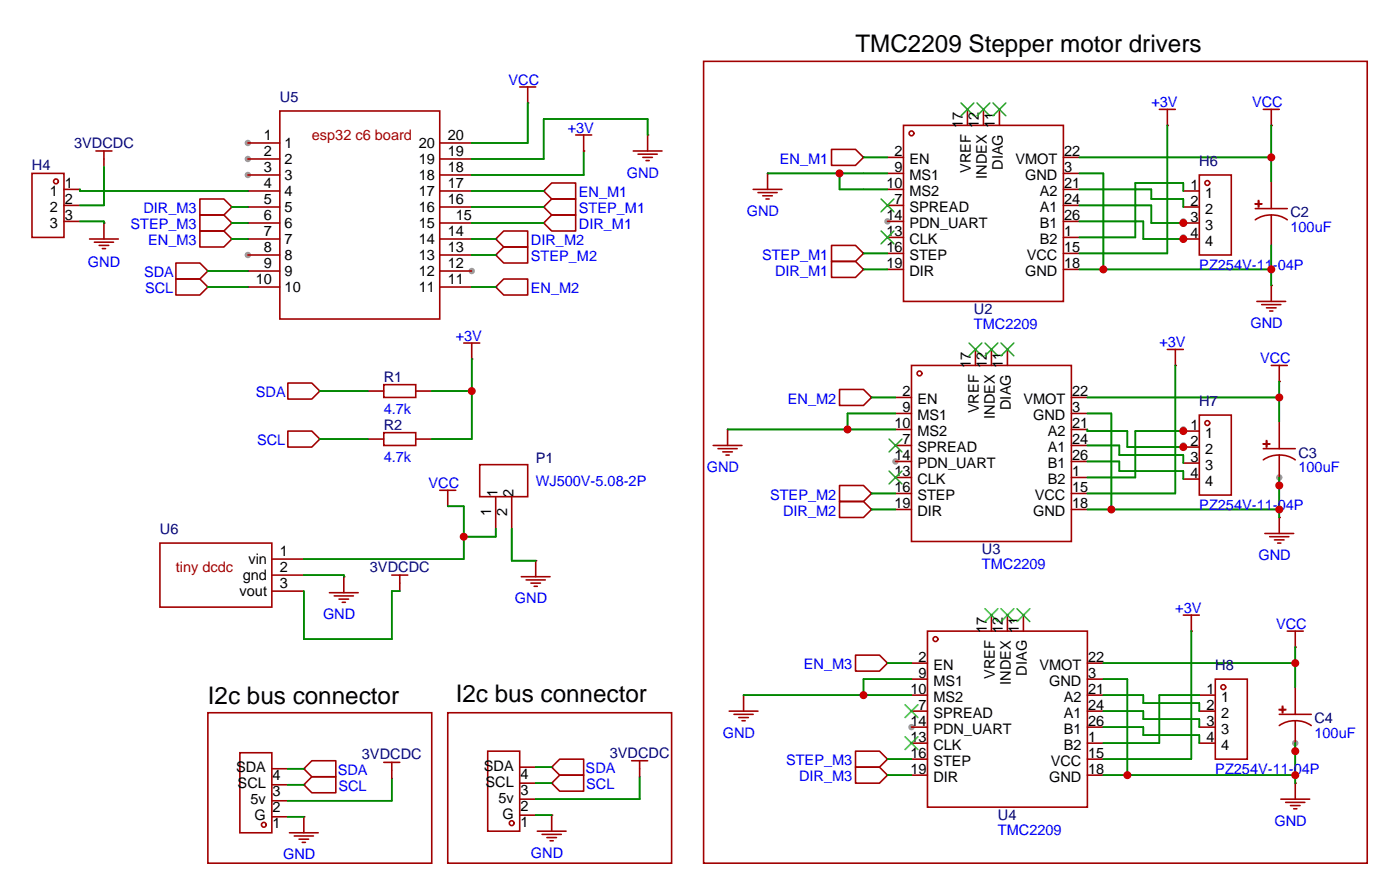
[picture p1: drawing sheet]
<svg xmlns="http://www.w3.org/2000/svg" width="222mm" height="142mm" viewBox="0 0 222 142" stroke-linecap="round" stroke-linejoin="round" font-family="sans-serif">
<g fill="#999">
<circle cx="141" cy="35.1" r=".51"/>
<circle cx="142.2" cy="73.2" r=".51"/>
<circle cx="144.8" cy="115.4" r=".51"/>
<circle cx="39.4" cy="22.7" r=".51"/>
<circle cx="39.4" cy="25.2" r=".51"/>
<circle cx="39.4" cy="27.8" r=".51"/>
<circle cx="39.4" cy="40.5" r=".51"/>
<circle cx="74.9" cy="43" r=".51"/>
<circle cx="203.2" cy="75.8" r=".51"/>
<circle cx="205.7" cy="117.9" r=".51"/>
<circle cx="188" cy="35.1" r=".51"/>
<circle cx="188" cy="37.7" r=".51"/>
<circle cx="188" cy="70.7" r=".51"/>
<circle cx="188" cy="68.2" r=".51"/>
</g>
<g fill="none" stroke="#a10000" stroke-width=".25">
<path d="M44.4 17.6h25.4v33h-25.4zM82.5 13.8h2.6M83.8 16.3h.1M83.8 13.8v2.5M111.8 9.7h105.4v127.3h-105.4zM143.5 19.9h25.4v27.9h-25.4zM153.7 17.4v2.5M156.2 17.4v2.5M158.7 17.4v2.5M184.1 17.4h2.6M185.4 19.9h.1M185.4 17.4v2.5"/>
<path d="M200.7 17.4h2.5M201.9 19.9h.1M201.9 17.4v2.5M5.1 27.5h5.1v10.2h-5.1zM10.2 30.1h2.5M10.2 32.6h2.5M10.2 35.1h2.5M14.2 37.9h4.6M15 38.4h3M15.2 24h2.6M15.7 38.9h1.6M16.3 39.5h.5"/>
<path d="M16.5 35.4h.1M16.5 24v2.5M16.5 35.4v2.5M31.7 36.7h3.9l1.2 1.2-1.2 1.3h-3.9zM31.7 31.6h3.9l1.2 1.3-1.2 1.2h-3.9zM31.7 34.1h3.9l1.2 1.3-1.2 1.3h-3.9zM36.8 37.9h.1M36.8 32.9h.1M36.8 35.4h.1M39.4 22.7h5M39.4 25.2h5M39.4 27.8h5"/>
<path d="M39.4 30.3h5M39.4 32.9h5M39.4 35.4h5M39.4 37.9h5M69.8 22.7h5.1M69.8 25.2h5.1M69.8 27.8h5.1M69.8 30.3h5.1M69.8 32.9h5.1M69.8 35.4h5.1M69.8 37.9h5.1M78.7 37.9h.1"/>
<path d="M80 36.7h3.8v2.5h-3.8l-1.3-1.3zM80 39.2h3.8v2.5h-3.8l-1.3-1.2zM86.4 30.3h.1M86.4 32.9h.1M86.4 35.4l1.2-1.3h3.8v2.6h-3.8zM86.4 35.4h.1M87.6 29h3.8v2.6h-3.8l-1.2-1.3zM87.6 31.6h3.8v2.5h-3.8l-1.2-1.2zM91.4 21.4h2.6M92.7 24h.1M92.7 21.4v2.6M100.6 24h4.6"/>
<path d="M101.3 24.5h3.1M102.1 25h1.5M102.6 25.5h.5M102.9 21.4h.1M102.9 21.4v2.6M119.6 30.1h4.6M120.4 30.6h3M121.2 31.1h1.5M121.7 31.6h.5M121.9 27.5h.1M121.9 27.5v2.6M132.1 38.9h3.8l1.3 1.3-1.3 1.3h-3.8z"/>
<path d="M132.1 23.7h3.8l1.3 1.3-1.3 1.2h-3.8zM137.2 25h.1M141 25h2.5M141 27.5h2.5M141 30.1h2.5M141 37.7h2.5M141 32.6h2.5M141 35.1h2.5M168.9 25h2.5M168.9 27.5h2.5M168.9 30.1h2.5M168.9 37.7h2.5"/>
<path d="M168.9 32.6h2.5M168.9 35.1h2.5M188 30.3h2.5M188 32.9h2.5M188 35.4h2.5M188 37.9h2.5M190.5 27.8h5.1v12.7h-5.1zM199.4 32.3l1 .1zM199.4 33.1h5.1M199.9 31.8v1.1zM201.9 34.1a4.1 4.1 0 0 1 2.6 .8M201.9 34.1a4.1 4.1 0 0 0-2.5 .8"/>
<path d="M201.9 28.8v4.3M201.9 34.1v4.8M27.9 44.3h3.8l1.3 1.3-1.3 1.2h-3.8zM27.9 41.7h3.8l1.3 1.3-1.3 1.3h-3.8zM33 45.6h.1M33 43h.1M39.4 40.5h5M39.4 43h5M39.4 45.6h5M69.8 40.5h5.1M69.8 43h5.1M69.8 45.6h5.1"/>
<path d="M73.7 54.4h2.5M74.9 57h.1M74.9 54.4v2.6M78.7 45.6h.1M78.7 40.5h.1M80 44.3h3.8v2.5h-3.8l-1.3-1.2zM132.1 41.5h3.8l1.3 1.3-1.3 1.2h-3.8zM137.2 40.2h.1M137.2 42.8h.1M141 40.2h2.5M141 42.8h2.5M144.8 58h25.4v27.9h-25.4z"/>
<path d="M154.9 55.5v2.5M157.5 55.5v2.5M160 55.5v2.5M168.9 40.2h2.5M168.9 42.8h2.5M185.4 55.5h2.6M186.7 58h.1M186.7 55.5v2.5M199.6 47.8h4.6M200.4 48.3h3.1M201.2 48.9h1.5M201.7 49.4h.5"/>
<path d="M201.9 45.3h.1M201.9 45.3v2.5M201.9 58h2.6M203.2 58v2.5M45.7 68.4h3.8l1.3 1.3-1.3 1.3h-3.8zM45.7 60.8h3.8l1.3 1.3-1.3 1.2h-3.8zM50.8 69.7h.1M50.8 62.1h.1M58.4 62.1h2.6M58.4 69.7h2.6M61 61h5v2.1h-5zM61 68.7h5v2h-5z"/>
<path d="M66 62.1h2.6M66 69.7h2.6M69.8 77.8h2.6M71.1 77.8v2.5M76.2 73.7h7.6v5.1h-7.6zM78.7 78.8v5.1M81.3 78.8v5.1M113.3 70.7h4.6M114 71.2h3.1M114.8 71.7h1.5M115.3 72.2h.5M115.6 68.2h.1"/>
<path d="M115.6 68.2v2.5M133.3 61.8h3.9l1.2 1.3-1.2 1.2h-3.9zM133.3 79.6h3.9l1.2 1.3-1.2 1.2h-3.9zM133.3 77h3.9l1.2 1.3-1.2 1.3h-3.9zM138.4 63.1h.1M138.4 78.3h.1M142.2 63.1h2.6M142.2 65.6h2.6M142.2 68.2h2.6M142.2 75.8h2.6M142.2 70.7h2.6M142.2 78.3h2.6"/>
<path d="M142.2 73.2h2.6M170.2 63.1h2.5M170.2 65.6h2.5M170.2 68.2h2.5M170.2 75.8h2.5M170.2 70.7h2.5M170.2 78.3h2.5M170.2 73.2h2.5M188 68.4h2.5M188 71h2.5M188 73.5h2.5M188 76h2.5"/>
<path d="M190.5 65.9h5.1v12.7h-5.1zM200.7 70.4l1 .1zM200.7 71.2h5M201.2 69.9v1.1zM203.2 60.5h.1M203.2 72.2a4.1 4.1 0 0 1 2.5 .8M203.2 72.2a4.1 4.1 0 0 0-2.5 .8M203.2 66.9v4.3M203.2 72.2v4.8M25.4 86.2h17.8v10.2h-17.8zM43.2 93.8h5.1M43.2 91.3h5.1"/>
<path d="M43.2 88.7h5.1M52.3 94.1h4.6M53.1 94.6h3M53.8 95.1h1.6M54.4 95.6h.5M54.6 91.5h.1M54.6 91.5v2.6M62.2 91.3h2.6M63.5 91.3v2.5M71.1 80.3h.1M82.8 91.5h4.6M83.6 92h3"/>
<path d="M84.3 92.5h1.6M84.8 93h.5M85.1 89h.1M85.1 89v2.5M138.4 80.9h.1M142.2 80.9h2.6M157.5 97.6v2.6M160 97.6v2.6M162.6 97.6v2.6M170.2 80.9h2.5M188 97.6h2.5M189.2 97.6v2.6"/>
<path d="M200.9 84.7h4.6M201.7 85.2h3M202.4 85.7h1.6M202.9 86.2h.6M203.2 82.1h.1M203.2 82.1v2.6M33 113.1h35.6v23.9h-35.6zM38.1 119.5h5.1v12.7h-5.1zM71.1 113.1h35.6v23.9h-35.6zM77.5 119.2h5v12.7h-5zM115.8 112.9h4.6M116.6 113.4h3"/>
<path d="M117.3 113.9h1.6M117.9 114.4h.5M118.1 110.3h.1M118.1 110.3v2.6M135.9 104h3.8l1.3 1.2-1.3 1.3h-3.8zM135.9 119.2h3.8l1.3 1.3-1.3 1.3h-3.8zM141 105.2h.1M144.8 105.2h2.5M144.8 107.8h2.5M144.8 110.3h2.5M144.8 117.9h2.5M144.8 112.9h2.5"/>
<path d="M144.8 115.4h2.5M147.3 100.2h25.4v27.9h-25.4zM172.7 105.2h2.6M172.7 107.8h2.6M172.7 110.3h2.6M172.7 117.9h2.6M172.7 112.9h2.6M172.7 115.4h2.6M189.2 100.2h.1M190.5 110.3h2.5M190.5 117.9h2.5M190.5 112.9h2.5"/>
<path d="M190.5 115.4h2.5M193 107.8h5.1v12.7h-5.1zM203.2 112.6h1zM203.2 113.4h5.1M203.7 112.1v1zM204.5 100.2h2.5M205.7 102.7h.1M205.7 114.4a4.1 4.1 0 0 1 2.6 .7M205.7 114.4a4.1 4.1 0 0 0-2.5 .7M205.7 100.2v2.5M205.7 109.1v4.3M205.7 114.4v4.8"/>
<path d="M43.2 129.6h2.5M43.2 127.1h2.5M43.2 124.5h2.5M43.2 122h2.5M46 132.2h4.5M46.7 132.7h3.1M47.5 133.2h1.5M48 133.7h.5M48.3 129.6h.1M48.3 124.5h.1M48.3 122h.1M48.3 129.6v2.6"/>
<path d="M49.5 123.3h3.8v2.5h-3.8l-1.2-1.3zM49.5 120.7h3.8v2.6h-3.8l-1.2-1.3zM61 121h2.5M62.2 121v2.5M82.5 129.4h2.6M82.5 126.8h2.6M82.5 124.3h2.6M82.5 121.8h2.6M85.3 131.9h4.6M86.1 132.4h3.1M86.9 132.9h1.5M87.4 133.4h.5"/>
<path d="M87.6 129.4h.1M87.6 124.3l1.3-1.3h3.8v2.6h-3.8zM87.6 124.3h.1M87.6 121.8l1.3-1.3h3.8v2.5h-3.8zM87.6 121.8h.1M87.6 129.4v2.5M100.3 120.7h2.6M101.6 120.7v2.6M135.9 121.8h3.8l1.3 1.2-1.3 1.3h-3.8zM141 123h.1M141 120.5h.1M144.8 120.5h2.5"/>
<path d="M144.8 123h2.5M172.7 120.5h2.6M172.7 123h2.6M203.5 126.8h4.5M204.2 127.3h3.1M205 127.8h1.5M205.5 128.4h.5M205.7 124.3h.1M205.7 124.3v2.5"/>
<circle cx="8.9" cy="28.8" r=".38"/>
<circle cx="144.8" cy="21.2" r=".38"/>
<circle cx="191.8" cy="29" r=".38"/>
<circle cx="146" cy="59.3" r=".38"/>
<circle cx="191.8" cy="67.1" r=".38"/>
<circle cx="148.6" cy="101.4" r=".38"/>
<circle cx="194.3" cy="109.1" r=".38"/>
<circle cx="41.9" cy="130.9" r=".38"/>
<circle cx="81.3" cy="130.6" r=".38"/>
</g>
<g fill="none" stroke="#3c3" stroke-width=".25">
<path d="M152.7 16.3l2 2.1M154.7 16.3l-2 2.1M155.2 16.3l2 2.1M157.2 16.3l-2 2.1M157.7 16.3l2.1 2.1M159.8 16.3l-2.1 2.1M140 36.7l2 2M140 31.6l2 2M142 36.7l-2 2M142 31.6l-2 2M153.9 54.4l2.1 2.1M156 54.4l-2.1 2.1"/>
<path d="M156.5 54.4l2 2.1M158.5 54.4l-2 2.1M159 54.4l2 2.1M161 54.4l-2 2.1M141.2 74.8l2.1 2M141.2 69.7l2.1 2M143.3 74.8l-2.1 2M143.3 69.7l-2.1 2M156.5 96.6l2 2M158.5 96.6l-2 2M159 96.6l2 2M161 96.6l-2 2"/>
<path d="M161.5 96.6l2.1 2M163.6 96.6l-2.1 2M143.8 116.9l2 2.1M143.8 111.8l2 2.1M145.8 116.9l-2 2.1M145.8 111.8l-2 2.1"/>
</g>
<g fill="none" stroke="#008700" stroke-width=".25">
<path d="M83.8 16.3v6.4h-8.9M185.4 19.9v20.3h-14M201.9 19.9v8.9M12.7 30.1v.2h26.7M12.7 35.1h3.8v.3M16.5 26.5v6.1h-3.8M36.8 35.4h2.6M36.8 37.9h2.6M36.8 32.9h2.6M74.9 30.3h11.5M74.9 35.4h11.5M74.9 37.9h3.8"/>
<path d="M74.9 32.9h11.5M92.7 24v3.8h-17.8M102.9 21.4v-2.5h-16.5v6.3h-11.5M121.9 27.5h19.1M133.3 27.5v2.6h7.7M137.2 25h3.8M171.4 27.5h3.9v15.3M171.4 25h30.5M171.4 30.1h11.5v1.5h5.1v1.3M171.4 35.1h10.2v2.8h6.4v-.2M171.4 32.6h11.5v2.8h5.1v-.3M188 30.3v-1.3h-7.7v8.7h-8.9"/>
<path d="M201.9 38.9v6.4M33 43h6.4M33 45.6h6.4M74.9 45.6h3.8M74.9 57v12.7h-6.3M74.9 40.5h3.8M137.2 40.2h3.8M137.2 42.8h3.8M171.4 42.8h30.5M186.7 58v20.3h-14M50.8 62.1h7.6M50.8 69.7h7.6"/>
<path d="M68.6 62.1h6.3M115.6 68.2h26.6M138.4 63.1h3.8M138.4 78.3h3.8M142.2 65.6h-7.6v2.6M172.7 63.1h30.5M172.7 65.6h3.8v15.3M172.7 68.2v.2h6.4v2.6h8.9v-.3M172.7 70.7h5.1v1.5h10.2v1.3M172.7 73.2h5.1v1.6h10.2v1.2M188 68.2v.2h-7.7v7.4h-7.6M203.2 60.5v6.4"/>
<path d="M203.2 75.8v6.3M48.3 91.3h6.3v.2M48.3 93.8v7.6h13.9v-7.6h1.3M71.1 80.3h2.6v8.4h-25.4M78.7 83.9v1.3h-5M81.3 83.9v5.1h3.8M138.4 80.9h3.8M172.7 80.9h30.5M118.1 110.3h26.7M141 105.2h3.8M144.8 107.8h-7.6v2.5M175.3 105.2h30.4"/>
<path d="M175.3 107.8h3.8v15.2M175.3 110.3h6.3v1.3h8.9v1.3M175.3 112.9h6.3v1.2h8.9v1.3M175.3 115.4h6.3v1.3h8.9v1.2M189.2 100.2v20.3h-13.9M190.5 110.3h-6.4v7.6h-8.8M205.7 102.7v6.4M205.7 117.9v6.4M45.7 129.6h2.6M45.7 122h2.6M45.7 124.5h2.6M62.2 123.5v3.6h-16.5"/>
<path d="M85.1 129.4h2.5M85.1 121.8h2.5M85.1 124.3h2.5M101.6 123.3v3.5h-16.5M141 123h3.8M141 120.5h3.8M175.3 123h30.4"/>
</g>
<g fill="#c00">
<circle cx="175.3" cy="42.8" r=".63"/>
<circle cx="201.9" cy="42.8" r=".63"/>
<circle cx="201.9" cy="25" r=".63"/>
<circle cx="203.2" cy="77" r=".63"/>
<circle cx="203.2" cy="80.9" r=".63"/>
<circle cx="176.5" cy="80.9" r=".63"/>
<circle cx="203.2" cy="63.1" r=".63"/>
<circle cx="133.4" cy="27.5" r=".63"/>
<circle cx="134.6" cy="68.2" r=".63"/>
<circle cx="205.7" cy="119.2" r=".63"/>
<circle cx="205.7" cy="123" r=".63"/>
<circle cx="179.1" cy="123" r=".63"/>
<circle cx="205.7" cy="105.2" r=".63"/>
<circle cx="137.2" cy="110.3" r=".63"/>
<circle cx="73.7" cy="85.2" r=".63"/>
<circle cx="188" cy="35.4" r=".63"/>
<circle cx="188" cy="37.9" r=".63"/>
<circle cx="188" cy="71" r=".63"/>
<circle cx="188" cy="68.4" r=".63"/>
<circle cx="74.9" cy="62.1" r=".63"/>
</g>
<g font-size="3.8">
<text x="135.9" y="8.3">TMC2209 Stepper motor drivers</text>
<text x="33" y="111.7">I2c bus connector</text>
<text x="72.4" y="111.4">I2c bus connector</text>
</g>
<g font-size="2.3" fill="#000080">
<text x="44.4" y="16.1">U5</text>
<text x="11.8" y="23.5">3VDCDC</text>
<text x="5.1" y="27.1">H4</text>
<text x="190.5" y="26.3">H6</text>
<text x="205" y="34.5">C2</text>
<text x="154.7" y="49.9">U2</text>
<text x="61" y="60.6">R1</text>
<text x="190.5" y="64.4">H7</text>
<text x="61" y="68.2">R2</text>
<text x="85.1" y="73.5">P1</text>
<text x="206.2" y="72.6">C3</text>
<text x="25.4" y="84.7">U6</text>
<text x="156" y="88">U3</text>
<text x="58.8" y="90.8">3VDCDC</text>
<text x="193" y="106.3">H8</text>
<text x="208.8" y="114.8">C4</text>
<text x="57.5" y="120.5">3VDCDC</text>
<text x="96.9" y="120.3">3VDCDC</text>
<text x="158.5" y="130.2">U4</text>
</g>
<g font-size="2.3" fill="#00f">
<text x="80.8" y="13.5">VCC</text>
<text x="182.9" y="17">+3V</text>
<text x="198.9" y="17">VCC</text>
<text x="90.2" y="21.1">+3V</text>
<text x="99.6" y="28.2">GND</text>
<text x="123.9" y="26">EN_M1</text>
<text x="22.8" y="33.8">DIR_M3</text>
<text x="91.9" y="31.3">EN_M1</text>
<text x="91.9" y="33.8">STEP_M1</text>
<text x="118.6" y="34.3">GND</text>
<text x="20.7" y="36.4">STEP_M3</text>
<text x="23.5" y="38.9">EN_M3</text>
<text x="84.3" y="38.9">DIR_M2</text>
<text x="84.3" y="41.4">STEP_M2</text>
<text x="91.9" y="36.4">DIR_M1</text>
<text x="121" y="41.2">STEP_M1</text>
<text x="205" y="36.8">100uF</text>
<text x="14" y="42.3">GND</text>
<text x="22.9" y="44">SDA</text>
<text x="23" y="46.5">SCL</text>
<text x="84.3" y="46.5">EN_M2</text>
<text x="123.1" y="43.7">DIR_M1</text>
<text x="190.5" y="42.8">PZ254V-11-04P</text>
<text x="154.7" y="52.2">TMC2209</text>
<text x="198.6" y="52.1">GND</text>
<text x="72.4" y="54.1">+3V</text>
<text x="184.1" y="55.1">+3V</text>
<text x="200.2" y="57.7">VCC</text>
<text x="40.7" y="63">SDA</text>
<text x="61" y="65.7">4.7k</text>
<text x="125.1" y="64">EN_M2</text>
<text x="40.8" y="70.7">SCL</text>
<text x="61" y="73.3">4.7k</text>
<text x="68.1" y="77.5">VCC</text>
<text x="85.1" y="77.1">WJ500V-5.08-2P</text>
<text x="112.3" y="74.9">GND</text>
<text x="206.2" y="74.9">100uF</text>
<text x="122.3" y="79.3">STEP_M2</text>
<text x="124.4" y="81.8">DIR_M2</text>
<text x="190.5" y="80.9">PZ254V-11-04P</text>
<text x="199.9" y="88.9">GND</text>
<text x="81.8" y="95.8">GND</text>
<text x="156" y="90.3">TMC2209</text>
<text x="51.3" y="98.3">GND</text>
<text x="186.7" y="97.3">+3V</text>
<text x="202.7" y="99.8">VCC</text>
<text x="127.7" y="106.2">EN_M3</text>
<text x="114.8" y="117.1">GND</text>
<text x="208.8" y="117.1">100uF</text>
<text x="53.7" y="123">SDA</text>
<text x="53.7" y="125.5">SCL</text>
<text x="93" y="122.7">SDA</text>
<text x="93.1" y="125.3">SCL</text>
<text x="124.9" y="121.5">STEP_M3</text>
<text x="126.9" y="124">DIR_M3</text>
<text x="193" y="122.8">PZ254V-11-04P</text>
<text x="202.4" y="131.1">GND</text>
<text x="45" y="136.4">GND</text>
<text x="84.3" y="136.1">GND</text>
<text x="158.5" y="132.5">TMC2209</text>
</g>
<g font-size="2.3">
<text x="41.9" y="22.2">1</text>
<text x="45.2" y="23.5">1</text>
<text x="66.5" y="23.5">20</text>
<text x="71.1" y="22.2">20</text>
<text x="153" y="20.3" transform="rotate(-90 153 20.3)">17</text>
<text x="155.5" y="20.3" transform="rotate(-90 155.5 20.3)">12</text>
<text x="158" y="20.3" transform="rotate(-90 158 20.3)">11</text>
<text x="10.3" y="29.8">1</text>
<text x="41.9" y="24.8">2</text>
<text x="41.9" y="27.3">3</text>
<text x="41.9" y="29.8">4</text>
<text x="45.2" y="26">2</text>
<text x="45.2" y="28.6">3</text>
<text x="66.5" y="28.6">18</text>
<text x="66.5" y="26">19</text>
<text x="71.1" y="29.8">17</text>
<text x="71.1" y="27.3">18</text>
<text x="71.1" y="24.8">19</text>
<text x="140.8" y="29.8">10</text>
<text x="142.1" y="24.7">2</text>
<text x="142.1" y="27.3">9</text>
<text x="144.4" y="26">EN</text>
<text x="144.4" y="28.6">MS1</text>
<text x="154.2" y="27.5" transform="rotate(-90 154.2 27.5)">VREF</text>
<text x="156.8" y="28.4" transform="rotate(-90 156.8 28.4)">INDEX</text>
<text x="159.3" y="27" transform="rotate(-90 159.3 27)">DIAG</text>
<text x="161.3" y="26">VMOT</text>
<text x="162.8" y="28.6">GND</text>
<text x="169" y="27.3">3</text>
<text x="169" y="29.8">21</text>
<text x="169" y="24.7">22</text>
<text x="7.9" y="31.1">1</text>
<text x="7.9" y="33.6">2</text>
<text x="10.3" y="32.4">2</text>
<text x="10.3" y="34.9">3</text>
<text x="41.9" y="32.4">5</text>
<text x="41.9" y="34.9">6</text>
<text x="45.2" y="31.1">4</text>
<text x="45.2" y="33.7">5</text>
<text x="66.5" y="33.7">16</text>
<text x="66.5" y="31.1">17</text>
<text x="71.1" y="32.4">16</text>
<text x="72.4" y="34.9">15</text>
<text x="140.8" y="34.9">14</text>
<text x="142.1" y="32.4">7</text>
<text x="144.4" y="31.1">MS2</text>
<text x="144.4" y="33.6">SPREAD</text>
<text x="165.1" y="33.6">A1</text>
<text x="165.1" y="31.1">A2</text>
<text x="169" y="34.9">26</text>
<text x="169" y="32.4">24</text>
<text x="189.1" y="30.1">1</text>
<text x="189.1" y="32.6">2</text>
<text x="189.1" y="35.2">3</text>
<text x="191.4" y="31.4">1</text>
<text x="191.4" y="33.9">2</text>
<text x="7.9" y="36.2">3</text>
<text x="41.9" y="37.5">7</text>
<text x="41.9" y="40">8</text>
<text x="45.2" y="36.2">6</text>
<text x="45.2" y="38.7">7</text>
<text x="45.2" y="41.3">8</text>
<text x="66.5" y="41.3">13</text>
<text x="66.5" y="38.7">14</text>
<text x="66.5" y="36.2">15</text>
<text x="71.1" y="40">13</text>
<text x="71.1" y="37.5">14</text>
<text x="140.8" y="37.4">13</text>
<text x="140.8" y="40">16</text>
<text x="144.4" y="38.7">CLK</text>
<text x="144.4" y="41.3">STEP</text>
<text x="144.4" y="36.2">PDN_UART</text>
<text x="163.1" y="41.3">VCC</text>
<text x="165.1" y="36.2">B1</text>
<text x="165.1" y="38.7">B2</text>
<text x="169" y="40">15</text>
<text x="169" y="37.4">1</text>
<text x="189.1" y="37.7">4</text>
<text x="191.4" y="36.4">3</text>
<text x="191.4" y="39">4</text>
<text x="40.6" y="45.1">10</text>
<text x="41.9" y="42.5">9</text>
<text x="45.2" y="43.8">9</text>
<text x="45.2" y="46.4">10</text>
<text x="66.5" y="46.4">11</text>
<text x="66.5" y="43.8">12</text>
<text x="71.1" y="45.1">11</text>
<text x="71.1" y="42.5">12</text>
<text x="140.8" y="42.5">19</text>
<text x="144.4" y="43.8">DIR</text>
<text x="162.8" y="43.8">GND</text>
<text x="169" y="42.5">18</text>
<text x="154.2" y="58.4" transform="rotate(-90 154.2 58.4)">17</text>
<text x="156.8" y="58.4" transform="rotate(-90 156.8 58.4)">12</text>
<text x="159.3" y="58.4" transform="rotate(-90 159.3 58.4)">11</text>
<text x="143.4" y="62.8">2</text>
<text x="143.4" y="65.4">9</text>
<text x="145.7" y="64.1">EN</text>
<text x="155.5" y="65.6" transform="rotate(-90 155.5 65.6)">VREF</text>
<text x="160.6" y="65.1" transform="rotate(-90 160.6 65.1)">DIAG</text>
<text x="162.6" y="64.1">VMOT</text>
<text x="170.3" y="65.4">3</text>
<text x="170.3" y="62.8">22</text>
<text x="142.1" y="67.9">10</text>
<text x="143.4" y="70.5">7</text>
<text x="145.7" y="66.7">MS1</text>
<text x="145.7" y="69.2">MS2</text>
<text x="145.7" y="71.7">SPREAD</text>
<text x="158" y="66.5" transform="rotate(-90 158 66.5)">INDEX</text>
<text x="164.1" y="66.7">GND</text>
<text x="166.4" y="71.7">A1</text>
<text x="166.4" y="69.2">A2</text>
<text x="170.3" y="70.5">24</text>
<text x="170.3" y="67.9">21</text>
<text x="189.1" y="68.2">1</text>
<text x="189.1" y="70.7">2</text>
<text x="191.4" y="69.5">1</text>
<text x="191.4" y="72">2</text>
<text x="142.1" y="75.5">13</text>
<text x="142.1" y="73">14</text>
<text x="145.7" y="76.8">CLK</text>
<text x="145.7" y="74.3">PDN_UART</text>
<text x="166.4" y="74.3">B1</text>
<text x="166.4" y="76.8">B2</text>
<text x="170.3" y="73">26</text>
<text x="170.3" y="75.5">1</text>
<text x="189.1" y="73.3">3</text>
<text x="189.1" y="75.8">4</text>
<text x="191.4" y="74.5">3</text>
<text x="191.4" y="77.1">4</text>
<text x="78" y="81.9" transform="rotate(-90 78 81.9)">1</text>
<text x="79" y="78.8" transform="rotate(-90 79 78.8)">1</text>
<text x="80.6" y="81.9" transform="rotate(-90 80.6 81.9)">2</text>
<text x="81.6" y="78.8" transform="rotate(-90 81.6 78.8)">2</text>
<text x="142.1" y="78.1">16</text>
<text x="142.1" y="80.6">19</text>
<text x="145.7" y="79.4">STEP</text>
<text x="145.7" y="81.9">DIR</text>
<text x="164.1" y="81.9">GND</text>
<text x="164.4" y="79.4">VCC</text>
<text x="170.3" y="78.1">15</text>
<text x="170.3" y="80.6">18</text>
<text x="39.5" y="89.5">vin</text>
<text x="44.4" y="88.3">1</text>
<text x="38.1" y="94.6">vout</text>
<text x="38.6" y="92.1">gnd</text>
<text x="44.4" y="93.3">3</text>
<text x="44.4" y="90.8">2</text>
<text x="156.8" y="100.5" transform="rotate(-90 156.8 100.5)">17</text>
<text x="159.3" y="100.5" transform="rotate(-90 159.3 100.5)">12</text>
<text x="161.8" y="100.5" transform="rotate(-90 161.8 100.5)">11</text>
<text x="145.9" y="105">2</text>
<text x="145.9" y="107.6">9</text>
<text x="148.3" y="106.3">EN</text>
<text x="158" y="107.7" transform="rotate(-90 158 107.7)">VREF</text>
<text x="163.1" y="107.2" transform="rotate(-90 163.1 107.2)">DIAG</text>
<text x="165.1" y="106.3">VMOT</text>
<text x="172.8" y="107.6">3</text>
<text x="172.8" y="105">22</text>
<text x="144.6" y="110.1">10</text>
<text x="145.9" y="112.6">7</text>
<text x="148.3" y="108.8">MS1</text>
<text x="148.3" y="111.4">MS2</text>
<text x="148.3" y="113.9">SPREAD</text>
<text x="160.6" y="108.6" transform="rotate(-90 160.6 108.6)">INDEX</text>
<text x="166.6" y="108.8">GND</text>
<text x="169" y="113.9">A1</text>
<text x="169" y="111.4">A2</text>
<text x="172.8" y="112.6">24</text>
<text x="172.8" y="110.1">21</text>
<text x="191.6" y="110.1">1</text>
<text x="191.6" y="112.6">2</text>
<text x="194" y="111.4">1</text>
<text x="194" y="113.9">2</text>
<text x="144.6" y="117.7">13</text>
<text x="144.6" y="115.2">14</text>
<text x="148.3" y="119">CLK</text>
<text x="148.3" y="116.4">PDN_UART</text>
<text x="169" y="116.4">B1</text>
<text x="169" y="119">B2</text>
<text x="172.8" y="115.2">26</text>
<text x="172.8" y="117.7">1</text>
<text x="191.6" y="115.2">3</text>
<text x="191.6" y="117.7">4</text>
<text x="194" y="116.4">3</text>
<text x="194" y="119">4</text>
<text x="37.5" y="122.6">SDA</text>
<text x="37.8" y="125.1">SCL</text>
<text x="43.3" y="123.8">4</text>
<text x="76.9" y="122.3">SDA</text>
<text x="77.1" y="124.9">SCL</text>
<text x="82.7" y="123.6">4</text>
<text x="144.6" y="120.3">16</text>
<text x="144.6" y="122.8">19</text>
<text x="148.3" y="121.5">STEP</text>
<text x="148.3" y="124.1">DIR</text>
<text x="166.6" y="124.1">GND</text>
<text x="166.9" y="121.5">VCC</text>
<text x="172.8" y="120.3">15</text>
<text x="172.8" y="122.8">18</text>
<text x="39.8" y="127.7">5v</text>
<text x="40.4" y="130.2">G</text>
<text x="43.3" y="131.5">1</text>
<text x="43.3" y="128.9">2</text>
<text x="43.3" y="126.4">3</text>
<text x="79.2" y="127.4">5v</text>
<text x="79.8" y="129.9">G</text>
<text x="82.7" y="131.2">1</text>
<text x="82.7" y="128.7">2</text>
<text x="82.7" y="126.1">3</text>
</g>
<g font-size="2.3" fill="#a00000">
<text x="49.5" y="22.2">esp32 c6 board</text>
<text x="27.9" y="90.8">tiny dcdc</text>
</g>
</svg>
